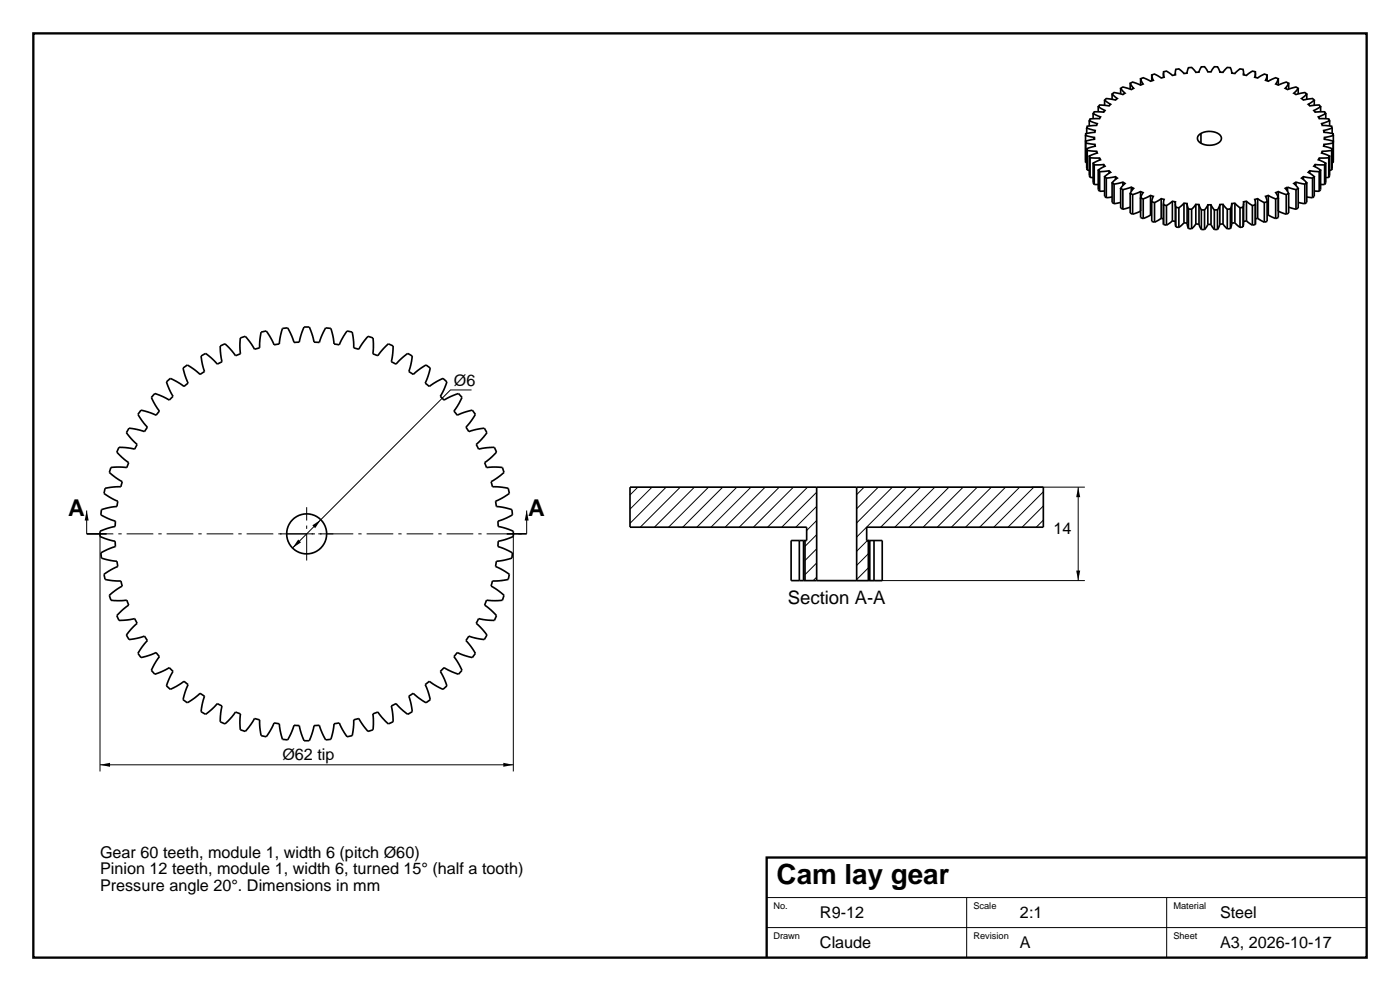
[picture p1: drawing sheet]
<svg xmlns="http://www.w3.org/2000/svg" width="420mm" height="297mm" viewBox="0 0 420 297" stroke-linecap="round" stroke-linejoin="round" font-family="sans-serif">
<path d="M10 10h400v277h-400zM410 257h-180v30" fill="none" stroke="#000" stroke-width=".7" stroke-linecap="butt"/>
<g fill="none" stroke="#000" stroke-width=".3">
<path d="M141.5 116.9h-6.4l-47.3 47.3M26 153v7M158 153v7M191.4 146l-2.4 2.4M195.6 146l-6.6 6.6M199.8 146l-10.8 10.8M204.1 146l-12 12M208.3 146l-12 12M212.6 146l-12 12M216.8 146l-12 12M221.1 146l-12 12M225.3 146l-12 12"/>
<path d="M229.5 146l-12 12M233.8 146l-12 12M238 146l-12 12M242.3 146l-12 12M245 156l-3 3M245 151.8l-6.2 6.2M245 147.5l-10.5 10.5M259.2 146l-2.2 2.2M263.5 146l-6.5 6.5M267.7 146l-10.7 10.7M272 146l-15 15M276.2 146l-12 12"/>
<path d="M280.5 146l-12 12M284.7 146l-12 12M288.9 146l-12 12M293.2 146l-12 12M297.4 146l-12 12M301.7 146l-12 12M305.9 146l-12 12M309.5 146h16M310.2 146l-12 12M313 155.9l-2.1 2.1M313 151.6l-6.4 6.4M313 147.4l-10.6 10.6"/>
<path d="M323.5 146v28M30 160.2v71M154 160.2v71M245 173l-1 1M245 168.7l-3.5 3.5M245 164.5l-3.5 3.5M245 160.2l-3.5 3.5M246 174h79.5M260.2 162l-3.2 3.2M260.5 170.2l-3.5 3.5M260.5 166l-3.5 3.5M30 229.2h124"/>
<path d="M230 269h180M230 278h180M290 269v18M350 269v18"/>
</g>
<g fill="none" stroke="#000" stroke-width=".5">
<path d="M326 38.4v1.6M326.8 36.2v1.5M327.9 34v1.6M329.5 32v1.5M329.9 31.5l2.8 .2 .5-.4-1.8-1.3 .5-.5 2.7 .5 .6-.5-1.6-1.3 .4-.3a.8 .8 0 0 1 1.1 0l1.8 .4 .6-.4-1-1.1a.41 .41 0 0 1-.1-.4 .41 .41 0 0 1 .3-.3l2.7 .7 .7-.3-.8-1.2a.41 .41 0 0 1-.1-.4 .41 .41 0 0 1 .4-.2l2.6 .8 .4-.2a.3 .3 0 0 0 .3-.2 .3 .3 0 0 0-.3-.4l-.2-.5a.54 .54 0 0 1-.1-.6 .54 .54 0 0 1 .6-.3l1.6 .7a.94 .94 0 0 0 1.4-.1l-.3-.9a.6 .6 0 0 1 .7-.8l2.1 1.2 .5-.2a.4 .4 0 0 0 .4-.3 .4 .4 0 0 0-.2-.4v-1l.8-.2 1.8 1.3 .9-.2 .1-1.6 1-.2 1.5 1.4h.6a.92 .92 0 0 0 .5-1.2 .89 .89 0 0 1 .8-.6 .89 .89 0 0 1 .8 .4l.8 1.1 .6-.1a.81 .81 0 0 0 .7-.9l.4-.7h1l.7 1a.8 .8 0 0 0 .8 .5 .8 .8 0 0 0 .7-.6l.7-.9h.9l.6 1.1a.82 .82 0 0 0 1.1 .6l1.3-1.5 .9 .1 .4 1a.7 .7 0 0 0 .9 .7l1.6-1.4 .9 .2 .1 1.6 .9 .2 1.8-1.3 .9 .2-.1 1.2a.45 .45 0 0 0 .1 .5 .45 .45 0 0 0 .5 .1l2.2-1.1 .5 .2a.71 .71 0 0 1 .1 1.1l-.1 .2a.37 .37 0 0 0 0 .4 .37 .37 0 0 0 .5 .2l.2 .1 2.2-1.1 .5 .2a.65 .65 0 0 1-.1 1.1l-.2 .3a.32 .32 0 0 0 0 .3 .32 .32 0 0 0 .3 .2 .7 .7 0 0 0 1-.2l1.7-.6 .4 .2a.31 .31 0 0 1 .3 .3 .31 .31 0 0 1-.2 .3l-.6 .8a.31 .31 0 0 0-.1 .3 .31 .31 0 0 0 .4 .2l.2 .1 2.5-.7 .7 .4-1.4 1.4 .6 .4 2.7-.6 .4 .3a.25 .25 0 0 1 .2 .2 .25 .25 0 0 1-.2 .3l-1.3 1 .3 .3a.65 .65 0 0 0 1 0l2-.3 .5 .5-1.8 1.3 .4 .4 2-.2a.86 .86 0 0 1 1.2 .3l-.1 .3-1.9 1 .3 .3a.54 .54 0 0 0 .8 .1h2.2l.3 .5-2.2 1 .3 .6h2.1a.52 .52 0 0 1 .8 .3l.2 .3-2.4 .8 .2 .6 2.8 .2 .1 .5-2.5 .8 .1 .6 2.8 .4v.5l-2.7 .6v.5l2.7 .6v.6l-2.8 .4-.1 .5 2.5 .8-.1 .5-2.8 .2-.2 .6 2.4 .9-.2 .3a2.44 2.44 0 0 1-2.1 .3h-.8l-.3 .5 2.2 1-.3 .5-2.9-.1-.4 .5 2.1 1.2-.3 .3a1.27 1.27 0 0 1-1.4 .1l-1.6-.2-.4 .5 1.8 1.2-.5 .5-2-.3a1.06 1.06 0 0 0-1.3 .3l1.3 1.1a.37 .37 0 0 1 .1 .4 .37 .37 0 0 1-.4 .2l-2.7-.5-.7 .4 1.1 1.1a.42 .42 0 0 1 .1 .4 .42 .42 0 0 1-.4 .3l-2.6-.7-.4 .2a.24 .24 0 0 0-.3 .2 .24 .24 0 0 0 .2 .3l.6 .7a.44 .44 0 0 1 0 .5 .44 .44 0 0 1-.4 .3l-1.8-.5a.91 .91 0 0 0-1.4 .1l.6 1a.49 .49 0 0 1-.6 .7l-2.3-1-.5 .1a.3 .3 0 0 0-.3 .3 .3 .3 0 0 0 .2 .3l.1 .6a.6 .6 0 0 1 0 .6 .6 .6 0 0 1-.6 .2l-2.1-1.2-.6 .2a.4 .4 0 0 0-.3 .3 .4 .4 0 0 0 .2 .4v1l-.9 .2-1.8-1.3-.9 .2-.1 1.6-.9 .2-1.5-1.4-.6 .1a.93 .93 0 0 0-.6 1.1 .89 .89 0 0 1-.7 .6 .89 .89 0 0 1-.9-.4l-.8-1.1-.6 .1a.8 .8 0 0 0-.7 .9l-.4 .7h-.9l-.7-1a.8 .8 0 0 0-.9-.5 .8 .8 0 0 0-.7 .6l-.6 .9h-1l-.5-1.1a.82 .82 0 0 0-1.1-.6l-1.3 1.5-1-.1-.3-1.1a.62 .62 0 0 0-.9-.6l-1.6 1.4-1-.2-.1-1.6-.9-.2-1.8 1.3-.8-.2v-1.2a.45 .45 0 0 0-.1-.5 .45 .45 0 0 0-.5-.1l-2.1 1.1-.6-.1a.7 .7 0 0 1 0-1.2v-.2a.37 .37 0 0 0 0-.4 .37 .37 0 0 0-.4-.1l-.2-.1-2.2 1-.5-.2a.66 .66 0 0 1 .1-1.1l.1-.2a.32 .32 0 0 0 .1-.4 .32 .32 0 0 0-.4-.2 .69 .69 0 0 0-1 .3l-1.6 .5-.4-.2a.31 .31 0 0 1-.3-.3 .31 .31 0 0 1 .2-.3l.5-.7a.31 .31 0 0 0 .1-.4 .31 .31 0 0 0-.3-.2l-.2-.1-2.5 .7-.7-.3 1.3-1.5-.6-.4-2.7 .6-.3-.2a.28 .28 0 0 1-.2-.4 .28 .28 0 0 1 .3-.2l1.2-1-.6-.5-2.7 .5-.5-.5 1.8-1.2-.5-.5-2.8 .3-.4-.5 2-1.2-.2-.3a1.93 1.93 0 0 0-1.8-.1h-1.2l-.4-.5 2.3-1-.3-.5-2.2-.1a.52 .52 0 0 1-.8-.2l-.1-.3 2.4-.9-.2-.6-2.8-.2-.2-.5 2.6-.8-.1-.5-2.8-.4v-.6l2.6-.6v-.5l-2.6-.6v-.5l2.8-.4 .1-.6-2.6-.7 .2-.6 2.8-.2 .2-.6-2.4-.8 .1-.3a2.44 2.44 0 0 1 2.1-.4l.9 .1 .3-.6-2.3-1 .4-.5 2.8 .1 .4-.5-2-1.1zM331.4 30v1.6M333.6 28.2v1.6M336.2 26.5v1.6M339.1 24.9v1.8M342.2 23.6v1.9M345.5 22.5v1.7M349 21.9v1.3"/>
<path d="M352.6 21.9v.5M360.3 40v2.9M373.1 21.9v.5M376.6 21.9v1.3M380.1 22.5v1.7M383.5 23.6v1.9M386.6 24.9v1.8M389.5 26.5v1.6M392 28.2v1.6M394.3 30v1.6M396.2 32v1.5M397.7 34v1.6"/>
<path d="M398.9 36.2v1.5M399.6 38.4v1.6M325.7 40.6v8.1M325.7 48.7l.3 .1M325.7 42.9v5.8M326 44.6l.2 6.4M326.2 51l.6 .1M326.2 45.1v5.9M326.8 46.8v5.8l.2 .6M327 53.2h.9M327 47.3v5.9M327.9 48.9v5.9l.4 .5"/>
<path d="M328.3 55.3h1.2M328.3 49.4v5.9M328.3 41.5v.2M328.5 43.3v.5M329 45.3v.6M329.5 51v5.8l.4 .5M329.9 47.4v.6M329.9 51.5v5.8M331.1 49.3v.7M331.4 52.9v5.9l.5 .5M331.4 57.2l-1.5 .1M331.9 53.4v5.9"/>
<path d="M332.7 51.2v.7M333.6 54.8v5.8l.6 .5M333.6 59l-1.7 .3M334.2 55.2v5.9M334.6 52.9v.9M336.2 56.5v5.8l.7 .4M336.9 56.8v5.9M336.9 54.6v1M339.1 58v5.9l.7 .3M339.4 56.1v1.3M339.8 58.3v5.9M342.2 57.4v7.8l.8 .3"/>
<path d="M343 59.6v5.9M345.2 58.6v5.8M348.4 59.5v5.9M359.7 40.4a5 5 0 0 1 6.6 .5 1.79 1.79 0 0 1-1.7 2.4 4.7 4.7 0 0 1-5.2-1.3l-.1-.9zM377.3 59.5v5.9M380.5 58.6v5.8M382.7 59.6v5.9M383.5 57.4v7.8l-.8 .3M385.9 58.3v5.9M386.3 56.1v1.3M386.6 58v5.9l-.7 .3M388.8 54.6v1"/>
<path d="M388.8 56.8v5.9M389.5 56.5v5.8l-.7 .4M391 52.9v.9M391.4 55.2v5.9M392 59l1.8 .3M392 54.8v5.8l-.6 .5M392.9 51.2v.7M393.8 53.4v5.9M394.3 57.2l1.5 .1M394.3 52.9v5.9l-.5 .5M394.5 49.3v.7M395.8 51.5v5.8"/>
<path d="M395.8 47.4v.6M396.2 51v5.8l-.4 .5M396.7 45.3v.6M397.2 43.3v.5M397.3 41.5v.2M397.4 55.3h-1.2M397.4 49.4v5.9M397.7 48.9v5.9l-.3 .5M398.6 53.2h-.9M398.6 47.3v5.9M398.9 46.8v5.8l-.3 .6M399.5 51l-.6 .1"/>
<path d="M399.5 45.1v5.9M399.6 44.6l-.1 6.4M400 48.7l-.4 .1M400 48.2v.5M400 40.6v8.1M336.2 60.7l-2 .4M339.1 62.1l-2.2 .6M342.2 63.3h.1M342.2 63.3l-2.4 .9M345.2 64.4l.3 .2M345.2 64.4l-2.2 1.1M345.5 60.5v5.9l.9 .2"/>
<path d="M346.4 60.7v5.9M348.4 65.4l.6 .2M348.4 65.4l-2 1.2M349 61l.1 6.3M349.1 67.3l.8 .2M349.1 61.4v5.9M349.9 61.6v5.9M351.7 66.2l.9 .2M351.7 66.2l-1.8 1.3M351.7 60.3v5.9M352.6 61l.1 7M352.7 68l1 .2"/>
<path d="M352.7 62.1v5.9M353.7 62.3v5.9M355.2 66.8l.9 .1M355.2 66.8l-1.5 1.4M355.2 60.9v5.9M356.1 66.9l.4 1.6M356.1 61v5.9M356.5 68.5l1 .1M356.5 62.6v5.9M357.5 62.7v5.9M358.7 67.1l1 .1M358.7 67.1l-1.2 1.5"/>
<path d="M358.7 61.2v5.9M359.7 67.2l.7 1.6M359.7 61.3v5.9M360.4 68.8h1M360.4 62.9v5.9M361.4 62.9v5.9M362.3 67.3h1M362.3 67.3l-.9 1.5M362.3 61.4v5.9M363.3 67.3l1 1.5M363.3 61.4v5.9M364.3 62.9v5.9"/>
<path d="M365.2 68.8h-.9M365.2 62.9v5.9M366 67.2l-.8 1.6M366 61.3v5.9M366.9 67.1l1.3 1.5M366.9 67.1l-.9 .1M366.9 61.2v5.9M368.2 62.7v5.9M369.1 68.5l-.9 .1M369.1 62.6v5.9M369.5 66.9l-.4 1.6M369.5 61v5.9"/>
<path d="M370.5 66.8l1.5 1.4M370.5 66.8l-1 .1M370.5 60.9v5.9M372 62.3v5.9M372.9 68l-.9 .2M372.9 62.1v5.9M373.1 61l-.2 7M373.9 66.2l1.8 1.3M373.9 66.2l-.8 .2M373.9 60.3v5.9M375.7 61.6v5.9M376.6 67.3l-.9 .2"/>
<path d="M376.6 61.4v5.9M376.6 61v6.3M377.3 65.4l2 1.2M377.3 65.4l-.7 .2M379.3 60.7v5.9M380.1 60.5v5.9l-.8 .2M380.5 64.4l2.2 1.1M380.5 64.4l-.4 .2M383.5 63.3h.1M383.5 63.3l2.4 .9M386.6 62.1l2.2 .6M389.5 60.7l1.9 .4"/>
<path d="M49.9 114.5l1.2-1.1 4.1 2.4 1.2-1-1.5-4.5 1.3-.9 3.8 2.8 1.4-.9-1.1-4.6 1.4-.8 3.5 3.2 1.4-.7-.5-4.7 1.4-.7 3.2 3.6 1.4-.6v-4.7l1.5-.5 2.7 3.9 1.6-.4 .4-4.8 1.6-.3 2.3 4.1 1.6-.2 .9-4.7 1.6-.1 1.9 4.3 1.6-.1 1.4-4.5h1.6l1.4 4.5 1.6 .1 1.9-4.3 1.6 .1 .9 4.7 1.6 .2 1.6-3.1a1.39 1.39 0 0 1 2.3-.7l.4 4.8 1.6 .4 2.7-3.9 .8 .2 .7 .3v4.7l1.5 .6 1.4-1.9 1.7-1.7 1.4 .7-.5 4.7 1.4 .7 3.5-3.2 1.4 .8-1.1 4.6 1.4 .9 3.8-2.8 1.3 .9-.7 2.5-.8 2 1.2 1 4.1-2.4 1.2 1.1-2 4.3 1.1 1.1 4.3-2 1.1 1.2-2.4 4.1 1 1.2 4.5-1.5 .9 1.3-2.8 3.8 .9 1.4 4.6-1.1 .8 1.4-3.2 3.5 .7 1.4 4.7-.5 .7 1.4-3.6 3.2 .6 1.4h4.7l.5 1.5-3.9 2.7 .4 1.6 4.8 .4a1.39 1.39 0 0 1-.7 2.3l-3.1 1.6 .2 1.6 4.7 .9 .1 1.6-4.3 1.9 .1 1.6 4.5 1.4v1.6l-4.5 1.4-.1 1.6 4.3 1.9-.1 1.6-4.7 .9-.2 1.6 4.1 2.3-.3 1.6-4.8 .4-.4 1.6 3.9 2.7-.5 1.5h-4.7l-.6 1.4 3.6 3.2-.7 1.4-4.7-.5-.7 1.4 3.2 3.5-.8 1.4-4.6-1.1-.9 1.4 2.8 3.8-.9 1.3-4.5-1.5-1 1.2 2.4 4.1-1.1 1.2-4.3-2-1.1 1.1 2 4.3-1.2 1.1-4.1-2.4-1.2 1 1.5 4.5-1.3 .9-3.8-2.8-1.4 .9 1.1 4.6-1.4 .8-3.5-3.2-1.4 .7 .5 4.7-1.4 .7-3.1-3.6-1.5 .6v4.7l-1.5 .5-2.7-3.9-1.6 .4-.2 3.6a1.39 1.39 0 0 1-1.8 1.5l-2.3-4.1-1.6 .2-.9 4.7-1.6 .1-1.9-4.3-1.6 .1-1.4 4.5h-1.6l-1.4-4.5-1.6-.1-1.9 4.3-1.6-.1-.9-4.7-1.6-.2-2.3 4.1-1.6-.3-.4-4.8-1.6-.4-1.9 3a1.39 1.39 0 0 1-2.3 .4v-4.7l-1.4-.6-3.2 3.6-1.4-.7 .5-4.7-1.4-.7-3.5 3.2-1.4-.8 1.1-4.6-1.4-.9-3.8 2.8-1.3-.9 1.5-4.5-1.2-1-4.1 2.4-1.2-1.1 2-4.3-1.1-1.1-4.3 2-1.1-1.2 1.2-2.3 1.2-1.8-1-1.2-4.5 1.5-.9-1.3 2.8-3.8-.9-1.4-4.6 1.1-.8-1.4 3.2-3.5-.7-1.4-4.7 .5-.7-1.4 3.6-3.2-.6-1.4h-4.7l-.5-1.5 3.9-2.7-.4-1.6-4.8-.4-.1-.8-.2-.8 4.1-2.3-.2-1.6-4.7-.9-.1-1.6 4.3-1.9-.1-1.6-4.5-1.4v-1.6l4.5-1.4 .1-1.6-4.3-1.9 .1-1.6 4.7-.9 .2-1.6-4.1-2.3 .3-1.6 4.8-.4 .4-1.6-3.9-2.7 .2-.8 .3-.7h4.7l.6-1.4-3.6-3.2 .7-1.4 4.7 .5 .7-1.4-3.2-3.5 .8-1.4 4.6 1.1 .9-1.4-2.8-3.8 .9-1.3 4.5 1.5 1-1.2-2.4-4.1 1.1-1.2 4.3 2 1.1-1.1zM26 160h6M152 160h6M245 146h12M245 146h-56v12h53v4h-.5M245 146v28M257 146h56v12h-53v4M257 146v28M239.8 162h-2.5v12h2.5M239.8 174h1.3M239.8 162h1.3M239.8 162v12"/>
<path d="M241.1 162h.4M241.1 174h.4M241.1 162v12M241.5 174h3.5M241.5 162v12M245 174h12M257 174h3.5M260 162h.5v12M260 162h.1M260.5 162h.4M260.5 174h.4M260.9 174h1.3"/>
<path d="M260.9 162h1.3M260.9 162v12M262.2 162h2.5v12h-2.5M262.2 162v12"/>
<circle cx="92" cy="160" r="6"/>
</g>
<path d="M26 160h132M84 160h16M92 168v-16" fill="none" stroke="#000" stroke-width=".3" stroke-dasharray="8 1.5 1 1.5" stroke-linecap="butt"/>
<path d="M26 153l.6 3h-1.2zM93.7 157.5l2.5-1.7-1.7 2.5zM158 153l.6 3h-1.2zM323.5 146l.6 3h-1.2zM89.5 161.7l.8 .8-2.5 1.7zM322.9 171h1.2l-.6 3zM30 229.2l3-.6v1.2zM151 228.6l3 .6-3 .6z" fill="#000"/>
<text font-size="8.3" x="233" y="265">Cam lay gear</text>
<g font-size="6.9">
<text x="20.5" y="154.5">A</text>
<text x="158.5" y="154.5">A</text>
</g>
<text font-size="5.6" x="236.3" y="181">Section A-A</text>
<g font-size="4.9">
<text x="136.1" y="115.7">Ø6</text>
<text x="316.1" y="160">14</text>
<text x="84.7" y="227.7">Ø62 tip</text>
<text x="30" y="257">Gear 60 teeth, module 1, width 6 (pitch Ø60)</text>
<text x="30" y="262">Pinion 12 teeth, module 1, width 6, turned 15° (half a tooth)</text>
<text x="30" y="267">Pressure angle 20°. Dimensions in mm</text>
<text x="246" y="275">R9-12</text>
<text x="306" y="275">2:1</text>
<text x="366" y="275">Steel</text>
<text x="246" y="284">Claude</text>
<text x="306" y="284">A</text>
<text x="366" y="284">A3, 2026-10-17</text>
</g>
<g font-size="2.8">
<text x="232" y="272.5">No.</text>
<text x="292" y="272.5">Scale</text>
<text x="352" y="272.5">Material</text>
<text x="232" y="281.5">Drawn</text>
<text x="292" y="281.5">Revision</text>
<text x="352" y="281.5">Sheet</text>
</g>
</svg>
